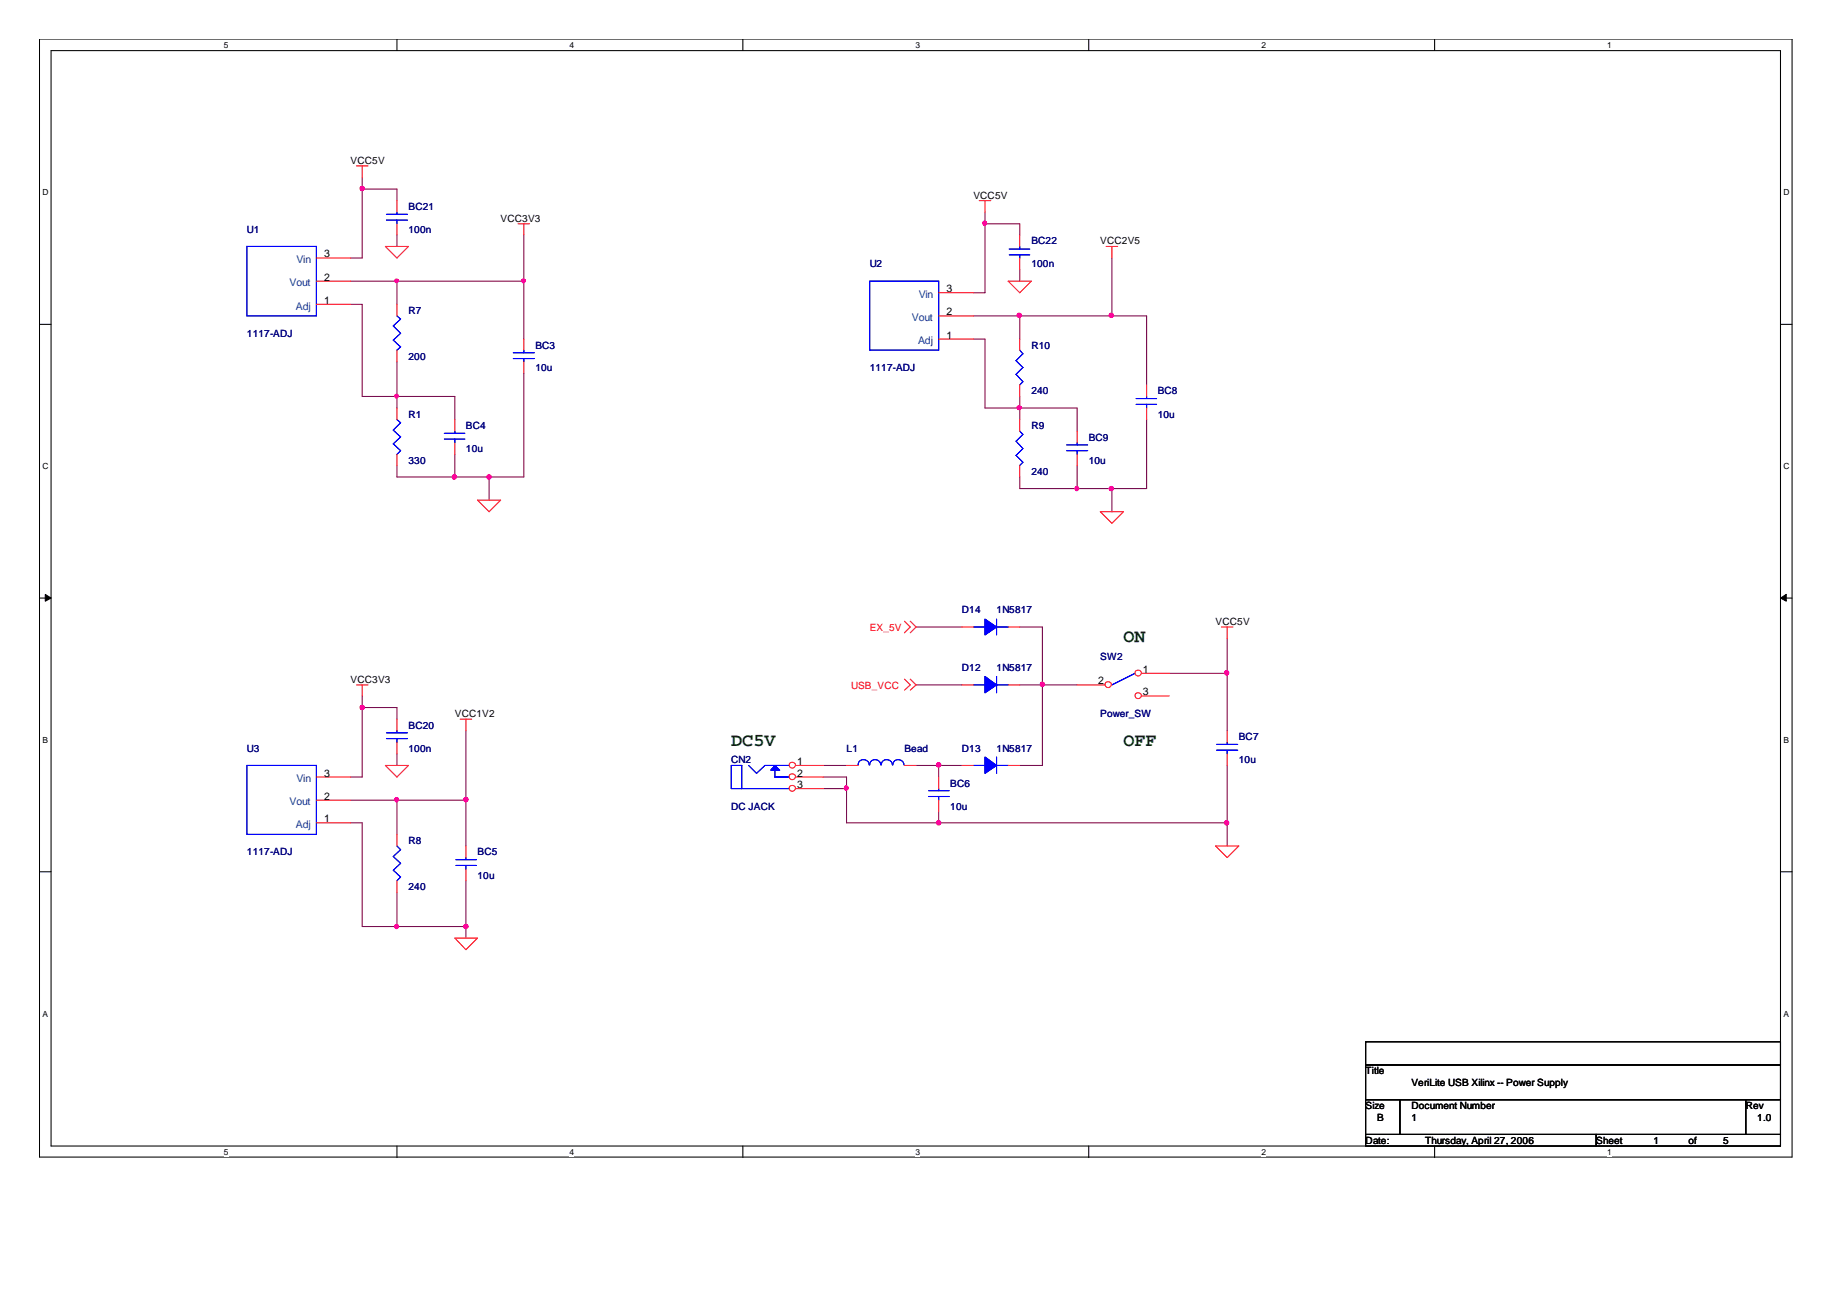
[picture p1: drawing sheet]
<svg xmlns="http://www.w3.org/2000/svg" width="297mm" height="210mm" viewBox="0 0 297 210" stroke-linecap="round" stroke-linejoin="round" font-family="sans-serif">
<path d="M6.3 6.3h281.9v179.8h-281.9zM8.2 8.1h278.1v176.2h-278.1z" fill="none" stroke="#000" stroke-width=".17"/>
<g fill="#fff">
<path d="M36 6.4h.7v1.6h-.7z"/>
<path d="M36 184.5h.7v1.5h-.7z"/>
</g>
<path d="M63.8 6.3v1.8M63.8 184.3v1.9" fill="none" stroke="#000" stroke-width=".17"/>
<g fill="#fff">
<path d="M91.6 6.4h.8v1.6h-.8z"/>
<path d="M91.6 184.5h.8v1.5h-.8z"/>
</g>
<path d="M119.5 6.3v1.8M119.5 184.3v1.9" fill="none" stroke="#000" stroke-width=".17"/>
<g fill="#fff">
<path d="M147.2 6.4h.8v1.6h-.8z"/>
<path d="M147.2 184.5h.8v1.5h-.8z"/>
</g>
<path d="M175.1 6.3v1.8M175.1 184.3v1.9" fill="none" stroke="#000" stroke-width=".17"/>
<g fill="#fff">
<path d="M202.9 6.4h.7v1.6h-.7z"/>
<path d="M202.9 184.5h.7v1.5h-.7z"/>
</g>
<path d="M230.7 6.3v1.8M230.7 184.3v1.9" fill="none" stroke="#000" stroke-width=".17"/>
<g fill="#fff">
<path d="M258.5 6.4h.7v1.6h-.7z"/>
<path d="M258.5 184.5h.7v1.5h-.7z"/>
<path d="M6.9 30.2h1v1.5h-1z"/>
<path d="M286.9 30.2h1v1.5h-1z"/>
<path d="M6.9 74.2h1v1.5h-1z"/>
<path d="M286.9 74.2h1v1.5h-1z"/>
</g>
<path d="M6.3 52.2h1.9M286.3 52.2h1.9" fill="none" stroke="#000" stroke-width=".17"/>
<g fill="#fff">
<path d="M6.9 118.2h.9v1.5h-.9z"/>
<path d="M286.9 118.2h.9v1.5h-.9z"/>
</g>
<path d="M6.3 96.2h1.9M286.3 96.2h1.9" fill="none" stroke="#000" stroke-width=".17"/>
<g fill="#000" stroke="#000" stroke-width=".16">
<path d="M7.3 95.6l.9 .6-.9 .5z" fill-rule="evenodd"/>
<path d="M286.3 96.2l1-.6v1.1z" fill-rule="evenodd"/>
</g>
<g fill="#fff">
<path d="M6.9 162.2h.9v1.6h-.9z"/>
<path d="M286.9 162.2h.9v1.6h-.9z"/>
</g>
<path d="M6.3 140.2h1.9M286.3 140.2h1.9M219.6 167.6h66.7v3.7h-66.7zM219.6 171.3h66.7v5.6h-66.7zM219.6 176.9h5.5v5.6h-5.5zM225.1 176.9h55.7v5.6h-55.7zM280.8 176.9h5.5v5.6h-5.5zM219.6 182.5h37.1v1.8h-37.1zM256.7 182.5h29.6v1.8h-29.6z" fill="none" stroke="#000" stroke-width=".17"/>
<g fill="none" stroke="#800040" stroke-width=".17">
<path d="M58.3 30.4h5.5v1.9M58.3 28.5v13h-1.9M63.8 37.8v1.8M84.2 37.8v16.7M158.4 36h5.6v1.8M158.4 34.1v13h-1.9M56.4 49h1.9v14.8h14.9v3.7M56.4 45.2h27.8M63.8 45.2v3.8M63.8 58.2v7.4M156.5 50.8h27.9v11.1M156.5 54.5h1.9v11.1h14.8v3.8"/>
<path d="M164 43.4v1.8M164 50.8v3.7M178.8 41.5v9.3M73.2 73.1v3.6M78.7 76.7v3.7M84.2 60v16.7h-20.4v-1.8M164 63.8v3.7M173.2 74.9v3.7M178.8 78.6v3.7M184.4 67.5v11.1h-20.4v-1.9M58.3 113.8h5.5v1.9M58.3 111.9v13.1h-1.9"/>
<path d="M74.9 117.5v18.6M147.3 110.2h7.4M147.3 100.9h7.4M164 100.9h3.6v22.2h-3.6M164 110.2h9.2M188 108.3h9.4M197.4 102.7v14.8M56.4 132.3h1.9v16.7h16.6M56.4 128.7h18.5M63.8 121.3v1.8M63.8 128.7v5.5M132.4 123.1h3.7"/>
<path d="M132.4 125h3.7v7.3h61.3M132.4 126.8h3.7M147.3 123.1h7.4M151 123.1v1.9M151 130.5v1.8M197.4 123.1v13M63.8 143.5v5.5M74.9 141.7v9.2"/>
</g>
<g fill="#f0f" stroke="#f0f" stroke-width=".17">
<circle cx="63.8" cy="128.6" r=".33"/>
<circle cx="167.6" cy="110.1" r=".35"/>
<circle cx="74.9" cy="149" r=".35"/>
<circle cx="63.8" cy="149" r=".33"/>
<circle cx="163.9" cy="65.6" r=".33"/>
<circle cx="73.1" cy="76.7" r=".35"/>
<circle cx="63.8" cy="63.7" r=".31"/>
<circle cx="78.6" cy="76.7" r=".35"/>
<circle cx="173.1" cy="78.6" r=".33"/>
<circle cx="178.7" cy="78.6" r=".35"/>
<circle cx="178.7" cy="50.7" r=".35"/>
<circle cx="163.9" cy="50.7" r=".35"/>
<circle cx="63.8" cy="45.2" r=".31"/>
<circle cx="84.2" cy="45.2" r=".31"/>
<circle cx="58.2" cy="113.8" r=".35"/>
<circle cx="74.9" cy="128.6" r=".35"/>
<circle cx="158.3" cy="35.9" r=".33"/>
<circle cx="58.2" cy="30.3" r=".35"/>
<circle cx="197.3" cy="108.2" r=".35"/>
<circle cx="136.1" cy="126.8" r=".33"/>
<circle cx="150.9" cy="123" r=".35"/>
<circle cx="150.9" cy="132.3" r=".35"/>
<circle cx="197.3" cy="132.3" r=".35"/>
</g>
<g fill="none" stroke="#f00" stroke-width=".17">
<path d="M57.3 26.7h1.9M58.3 26.7v1.8M62 39.6h3.7l-1.9 1.9zM83.3 36h1.9M84.2 36v1.8M157.5 32.3h1.8M158.4 32.3v1.8M177.9 39.6h1.8M178.8 39.6v1.9M162.1 45.2h3.8l-1.9 1.9zM76.8 80.4h3.7l-1.8 1.9zM145.5 99.9l.9 1-.9 .9"/>
<path d="M146.4 99.9l.9 1-.9 .9M177 82.3h3.7l-1.9 1.9zM57.3 110.2h1.9M58.3 110.2v1.7M74 115.7h1.9M74.9 115.7v1.8M145.5 109.2l.9 1-.9 .8M146.4 109.2l.9 1-.9 .8M196.4 100.9h1.9M197.4 100.9v1.8M62 123.1h3.7l-1.9 1.9zM195.5 136.1h3.7l-1.8 1.8z"/>
<path d="M73.2 150.9h3.6l-1.9 1.9z"/>
</g>
<path d="M182.5 108.3l-3.7 1.9" fill="none" stroke="#00f" stroke-width=".17"/>
<circle cx="178.2" cy="110.1" r=".5" fill="#fff" stroke="#f00" stroke-width=".17"/>
<path d="M173.2 110.2h4.5" fill="none" stroke="#f00" stroke-width=".17"/>
<circle cx="183.1" cy="108.2" r=".5" fill="#fff" stroke="#f00" stroke-width=".17"/>
<path d="M183.6 108.3h4.4" fill="none" stroke="#f00" stroke-width=".17"/>
<circle cx="183.1" cy="111.9" r=".5" fill="#fff" stroke="#f00" stroke-width=".17"/>
<g fill="none" stroke="#f00" stroke-width=".17">
<path d="M164 37.8v1.8M50.9 49h5.5M50.9 45.2h5.5M50.9 41.5h5.5M63.8 49v1.8M63.8 56.3v1.9M151 54.5h5.5M151 50.8h5.5M151 47.1h5.5M164 41.5v1.9M164 54.5v1.8M63.8 65.6v1.9"/>
<path d="M63.8 73.1v1.8M73.2 67.5v1.9M73.2 71.2v1.9M164 61.9v1.9M164 67.5v1.9M164 74.9v1.8M173.2 69.4v1.8M173.2 73.1v1.8M184.4 61.9v1.9M184.4 65.6v1.9M63.8 115.7v1.8M63.8 119.4v1.9"/>
<path d="M154.7 100.9h1.8M154.7 110.2h1.8M162.1 100.9h1.9M162.1 110.2h1.9M183.6 111.9h4.4M197.4 117.5v1.9M74.9 136.1v1.8M74.9 139.8v1.9M154.7 123.1h1.8M162.1 123.1h1.9M197.4 121.3v1.8"/>
</g>
<g fill="none" stroke="#00f" stroke-width=".17">
<path d="M39.7 39.6h11.2v11.2h-11.2zM164 39.6v.5M63.8 50.8l.6 .5-1.2 1.1 1.2 1.2-1.2 1.1 1.2 1.1-.6 .5M139.9 45.2h11.1v11.1h-11.1zM162.3 41h3.3M162.3 40.1h3.3M164 41v.5M164 56.3l.5 .6-1.1 1.1 1.1 1.1-1.1 1.1 1.1 1.2-.5 .5M63.8 67.5l.6 .5-1.2 1.2 1.2 1.1-1.2 1.1 1.2 1.1-.6 .6M71.5 70.6h3.3M71.5 69.7h3.3M73.2 69.4v.3"/>
<path d="M73.2 70.6v.6M164 69.4l.5 .5-1.1 1.1 1.1 1.2-1.1 1.1 1.1 1.1-.5 .5M171.5 72.5h3.4M171.5 71.6h3.4M173.2 71.2v.4M173.2 72.5v.6M182.7 65h3.3M182.7 64.1h3.3M184.4 63.8v.3M184.4 65v.6M160.3 99.6v2.5M62.1 118.8h3.4"/>
<path d="M62.1 117.9h3.4M63.8 117.5v.4M63.8 118.8v.6M156.5 100.9h1.9M156.5 110.2h1.9M160.3 108.8v2.6M160.3 100.9h1.8M160.3 110.2h1.8M195.7 119.7h3.4M197.4 119.4v.3M73.3 139.2h3.3M73.3 138.3h3.3"/>
<path d="M74.9 137.9v.4M74.9 139.2v.6M119.3 126.8v-3.7h-1.7v3.7h9.3M120.4 123.1l1.3 1.3 1.3-1.3h3.9M124.6 123.9v1.1h2.3M156.5 123.1h1.9M160.3 121.8v2.6M160.3 123.1h1.8M195.7 120.7h3.4M197.4 120.7v.6"/>
</g>
<g fill="#00f" stroke="#00f" stroke-width=".17">
<path d="M158.4 99.6l1.9 1.3-1.9 1.2z" fill-rule="evenodd"/>
<path d="M158.4 99.6l1.9 1.3-1.9 1.2z" fill-rule="evenodd"/>
<path d="M158.4 121.8l1.9 1.3-1.9 1.3z" fill-rule="evenodd"/>
<path d="M158.4 121.8l1.9 1.3-1.9 1.3z" fill-rule="evenodd"/>
<path d="M158.4 108.8l1.9 1.4-1.9 1.2z" fill-rule="evenodd"/>
<path d="M158.4 108.8l1.9 1.4-1.9 1.2z" fill-rule="evenodd"/>
<path d="M124.6 123.1l.8 .8h-1.4z" fill-rule="evenodd"/>
<path d="M124.6 123.1l.8 .8h-1.4z" fill-rule="evenodd"/>
</g>
<circle cx="127.4" cy="123.1" r=".5" fill="#fff" stroke="#f00" stroke-width=".17"/>
<path d="M128 123.1h4.4" fill="none" stroke="#f00" stroke-width=".17"/>
<circle cx="127.4" cy="124.9" r=".5" fill="#fff" stroke="#f00" stroke-width=".17"/>
<path d="M128 125h4.4" fill="none" stroke="#f00" stroke-width=".17"/>
<circle cx="127.4" cy="126.8" r=".5" fill="#fff" stroke="#f00" stroke-width=".17"/>
<g fill="none" stroke="#f00" stroke-width=".17">
<path d="M63.8 32.3v1.8M63.8 36v1.8M84.2 54.5v1.8M84.2 58.2v1.8M50.9 132.3h5.5M50.9 128.7h5.5M50.9 125h5.5M63.8 134.2v1.9M128 126.8h4.4M136.1 123.1h1.9M145.5 123.1h1.8M151 125v1.8"/>
<path d="M151 128.7v1.8M63.8 141.7v1.8"/>
</g>
<g fill="none" stroke="#00f" stroke-width=".17">
<path d="M62.1 35.4h3.4M62.1 34.5h3.4M63.8 34.1v.4M63.8 35.4v.6M82.5 57.7h3.4M82.5 56.7h3.4M84.2 56.3v.4M84.2 57.7v.5M39.7 123.1h11.2v11.1h-11.2zM63.8 136.1l.6 .6-1.2 1.1 1.2 1.1-1.2 1.1 1.2 1.1-.6 .6M138 123a.89 .89 0 0 1 .9-.8 .89 .89 0 0 1 .9 .8M139.9 123a.89 .89 0 0 1 .9-.8 .89 .89 0 0 1 .8 .8"/>
<path d="M141.7 123a.89 .89 0 0 1 .9-.8 .89 .89 0 0 1 .9 .8M143.6 123a.89 .89 0 0 1 .9-.8 .89 .89 0 0 1 .9 .8M149.4 128.1h3.3M149.4 127.2h3.3M151 126.8v.4M151 128.1v.6"/>
</g>
<g fill="#f0f" stroke="#f0f" stroke-width=".17">
<circle cx="63.8" cy="128.6" r=".33"/>
<circle cx="167.6" cy="110.1" r=".35"/>
<circle cx="74.9" cy="149" r=".35"/>
<circle cx="63.8" cy="149" r=".33"/>
<circle cx="163.9" cy="65.6" r=".33"/>
<circle cx="73.1" cy="76.7" r=".35"/>
<circle cx="63.8" cy="63.7" r=".31"/>
<circle cx="78.6" cy="76.7" r=".35"/>
<circle cx="173.1" cy="78.6" r=".33"/>
<circle cx="178.7" cy="78.6" r=".35"/>
<circle cx="178.7" cy="50.7" r=".35"/>
<circle cx="163.9" cy="50.7" r=".35"/>
<circle cx="63.8" cy="45.2" r=".31"/>
<circle cx="84.2" cy="45.2" r=".31"/>
<circle cx="58.2" cy="113.8" r=".35"/>
<circle cx="74.9" cy="128.6" r=".35"/>
<circle cx="158.3" cy="35.9" r=".33"/>
<circle cx="58.2" cy="30.3" r=".35"/>
<circle cx="197.3" cy="108.2" r=".35"/>
<circle cx="136.1" cy="126.8" r=".33"/>
<circle cx="150.9" cy="123" r=".35"/>
<circle cx="150.9" cy="132.3" r=".35"/>
<circle cx="197.3" cy="132.3" r=".35"/>
</g>
<g font-size="3" fill="#004000">
<text x="180.7" y="103.3">ON</text>
<text x="117.6" y="120">DC5V</text>
<text x="180.7" y="120">OFF</text>
</g>
<g font-size="1.7">
<text x="52.2" y="41.4">3</text>
<text x="52.2" y="45.1">2</text>
<text x="152.2" y="47">3</text>
<text x="52.2" y="48.9">1</text>
<text x="152.2" y="50.7">2</text>
<text x="152.2" y="54.5">1</text>
<text x="176.6" y="110.1">2</text>
<text x="183.8" y="108.2">1</text>
<text x="183.8" y="111.9">3</text>
<text x="52.2" y="124.9">3</text>
<text x="128.2" y="123">1</text>
<text x="128.2" y="124.9">2</text>
<text x="52.2" y="128.6">2</text>
<text x="128.2" y="126.8">3</text>
<text x="52.2" y="132.3">1</text>
</g>
<g font-size="1.7" fill="#004080">
<text x="46.6" y="46.1">Vout</text>
<text x="47.7" y="42.3">Vin</text>
<text x="147.7" y="47.9">Vin</text>
<text x="47.6" y="49.8">Adj</text>
<text x="146.6" y="51.7">Vout</text>
<text x="147.7" y="55.4">Adj</text>
<text x="47.7" y="125.8">Vin</text>
<text x="46.6" y="129.6">Vout</text>
<text x="47.6" y="133.2">Adj</text>
</g>
<g font-size="1.6">
<text x="56.4" y="26.3">VCC5V</text>
<text x="80.5" y="35.7">VCC3V3</text>
<text x="156.5" y="31.9">VCC5V</text>
<text x="177" y="39.3">VCC2V5</text>
<text x="195.5" y="100.5">VCC5V</text>
<text x="56.4" y="109.8">VCC3V3</text>
<text x="73.2" y="115.3">VCC1V2</text>
<text x="219.6" y="172.8">Title</text>
<text x="219.6" y="178.4">Size</text>
<text x="227" y="178.4">Document Number</text>
<text x="227" y="174.7">VeriLite USB Xilinx -- Power Supply</text>
<text x="280.8" y="178.4">Rev</text>
<text x="219.6" y="184">Date:</text>
<text x="221.5" y="180.3">B</text>
<text x="227" y="180.3">1</text>
<text x="229.2" y="184">Thursday, April 27, 2006</text>
<text x="256.7" y="184">Sheet</text>
<text x="265.9" y="184">1</text>
<text x="271.5" y="184">of</text>
<text x="277.1" y="184">5</text>
<text x="282.6" y="180.3">1.0</text>
</g>
<g font-size="1.6" fill="#000080">
<text x="65.7" y="33.8">BC21</text>
<text x="39.7" y="37.5">U1</text>
<text x="65.7" y="37.5">100n</text>
<text x="165.9" y="39.3">BC22</text>
<text x="139.9" y="43">U2</text>
<text x="165.9" y="43">100n</text>
<text x="65.7" y="50.5">R7</text>
<text x="39.7" y="54.2">1117-ADJ</text>
<text x="65.7" y="57.8">200</text>
<text x="86.1" y="56.1">BC3</text>
<text x="86.1" y="59.7">10u</text>
<text x="139.9" y="59.7">1117-ADJ</text>
<text x="165.9" y="56.1">R10</text>
<text x="165.9" y="63.4">240</text>
<text x="186.2" y="63.4">BC8</text>
<text x="65.7" y="67.2">R1</text>
<text x="74.9" y="69">BC4</text>
<text x="165.9" y="69">R9</text>
<text x="175.1" y="70.9">BC9</text>
<text x="186.2" y="67.2">10u</text>
<text x="65.7" y="74.6">330</text>
<text x="74.9" y="72.7">10u</text>
<text x="165.9" y="76.4">240</text>
<text x="175.1" y="74.6">10u</text>
<text x="154.7" y="98.7">D14</text>
<text x="160.3" y="98.7">1N5817</text>
<text x="154.7" y="108">D12</text>
<text x="160.3" y="108">1N5817</text>
<text x="177" y="106.1">SW2</text>
<text x="65.7" y="117.2">BC20</text>
<text x="177" y="115.3">Power_SW</text>
<text x="199.2" y="119.1">BC7</text>
<text x="39.7" y="120.9">U3</text>
<text x="65.7" y="120.9">100n</text>
<text x="117.6" y="122.8">CN2</text>
<text x="136.1" y="120.9">L1</text>
<text x="145.5" y="120.9">Bead</text>
<text x="154.7" y="120.9">D13</text>
<text x="160.3" y="120.9">1N5817</text>
<text x="199.2" y="122.8">10u</text>
<text x="117.6" y="130.2">DC JACK</text>
<text x="152.8" y="126.5">BC6</text>
<text x="152.8" y="130.2">10u</text>
<text x="39.7" y="137.6">1117-ADJ</text>
<text x="65.7" y="135.7">R8</text>
<text x="76.8" y="137.6">BC5</text>
<text x="65.7" y="143.2">240</text>
<text x="76.8" y="141.3">10u</text>
</g>
<g font-size="1.6" fill="#f00">
<text x="139.9" y="101.4">EX_5V</text>
<text x="136.9" y="110.8">USB_VCC</text>
</g>
<g font-size="1.4">
<text x="36" y="7.7">5</text>
<text x="91.6" y="7.7">4</text>
<text x="147.2" y="7.7">3</text>
<text x="202.9" y="7.7">2</text>
<text x="258.5" y="7.7">1</text>
<text x="6.9" y="31.4">D</text>
<text x="286.9" y="31.4">D</text>
<text x="6.9" y="75.5">C</text>
<text x="286.9" y="75.5">C</text>
<text x="6.9" y="119.5">B</text>
<text x="286.9" y="119.5">B</text>
<text x="6.9" y="163.5">A</text>
<text x="286.9" y="163.5">A</text>
<text x="36" y="185.8">5</text>
<text x="91.6" y="185.8">4</text>
<text x="147.2" y="185.8">3</text>
<text x="202.9" y="185.8">2</text>
<text x="258.5" y="185.8">1</text>
</g>
</svg>
